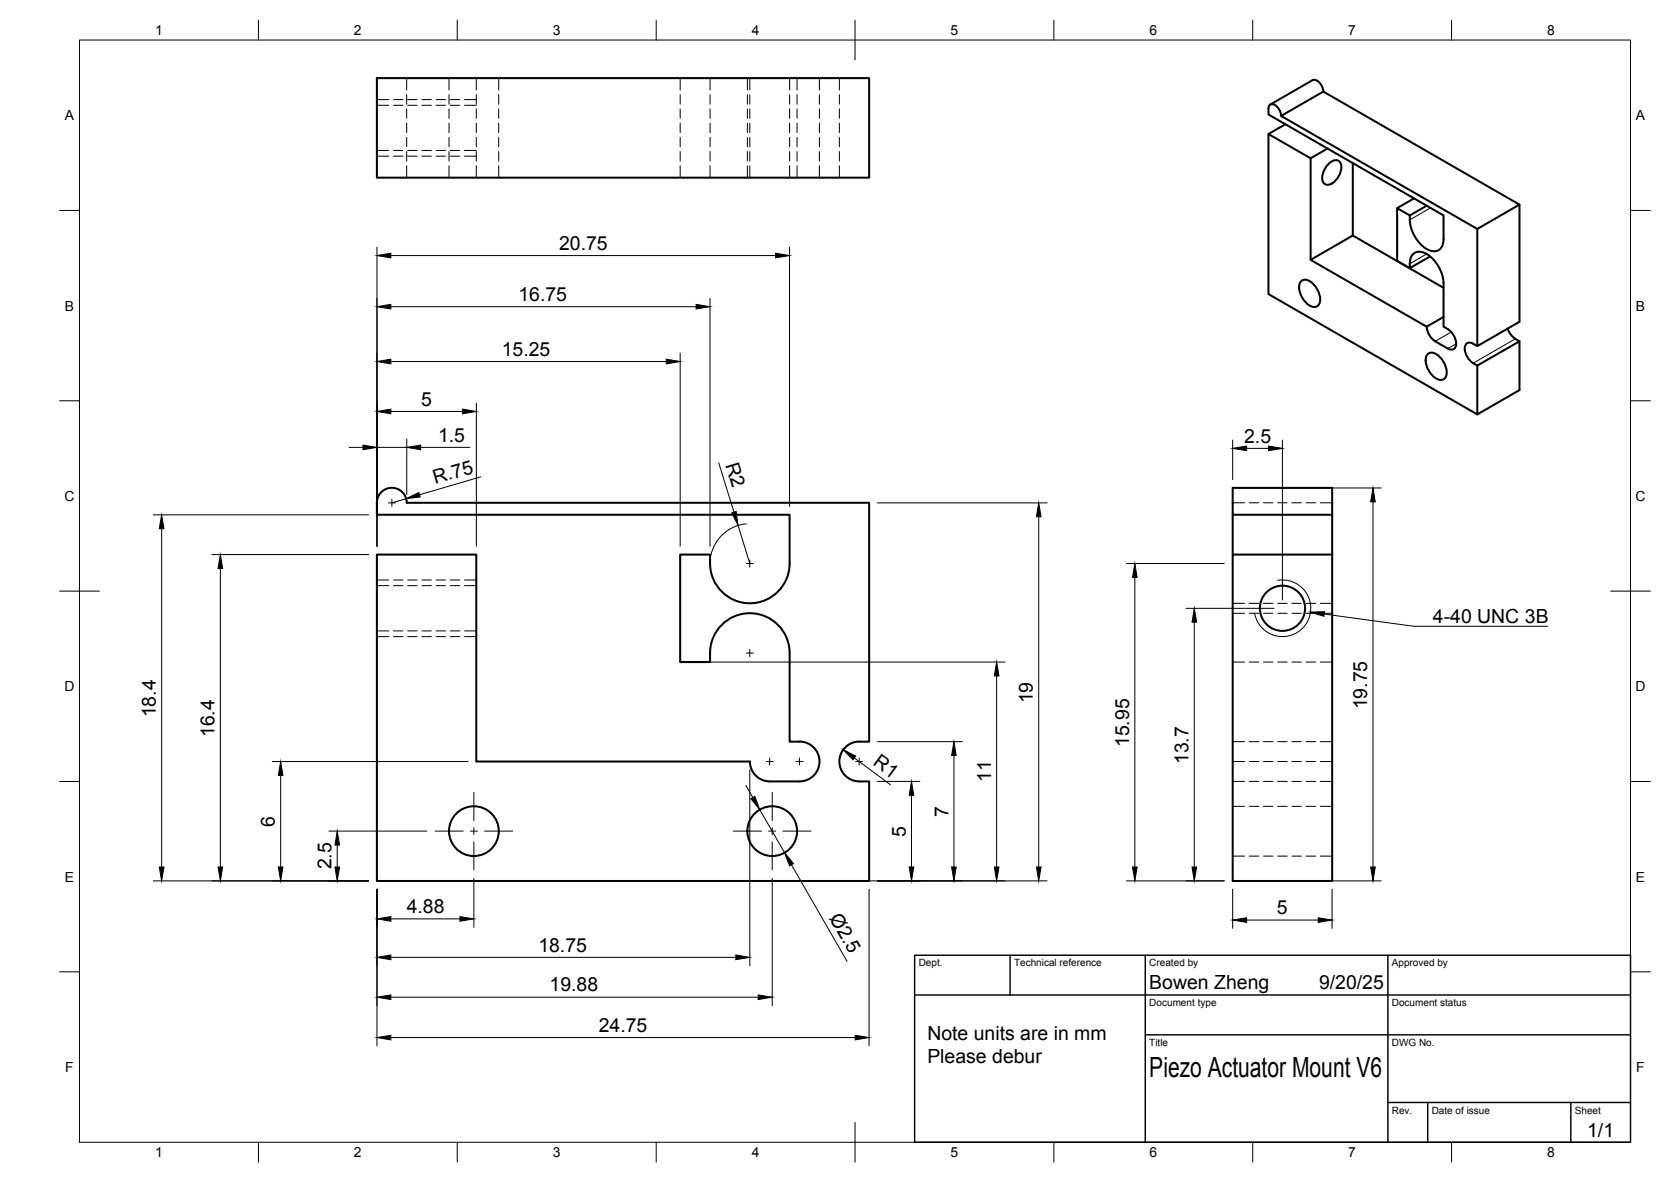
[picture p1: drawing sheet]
<svg xmlns="http://www.w3.org/2000/svg" width="420mm" height="297mm" viewBox="0 0 420 297" stroke-linecap="round" stroke-linejoin="round" font-family="sans-serif">
<!-- layer: Visible -->
<g fill="none" stroke="#000" stroke-width=".51">
<path d="M94.8 19.6h123.7v25h-123.7zM318.9 33.7l10.6 6.1 4.3-2.5M322.1 29.1l10.6-6.1 49.4 28.4-10.6 6.1zM322.1 29.1a3 3 0 0 0-2.4-2.9 .99 .99 0 0 0-.8 1.1v1.5l44.1 25.3v6M323.2 31.2l-4.3 2.5v40.2l52.6 30.2M329.5 39.8v25.5l10.6-6.1 22.9 13.1M330 20.2l-10.6 6.1M330 20.1a2.45 2.45 0 0 1 2.7 2.5v.4M333.8 41.5a2.22 2.22 0 0 1 2.9-1 3.8 3.8 0 0 1-.8 4.7 2.22 2.22 0 0 1-2.9 1 3.8 3.8 0 0 1 .8-4.7zM340.1 41v18.2M354.5 54.2a9.2 9.2 0 0 0 5 8.7 2.5 2.5 0 0 0 2.6-.3 2.5 2.5 0 0 0 .9-2.5M355.6 49.9l-4.3 2.4v13.3l3.2 1.8"/>
<path d="M358.7 51.7l-4.2 2.5-3.2-1.9M382.1 51.4v29.5l-10.6 6.1v-29.5M327.2 70.6a2.38 2.38 0 0 1 3.1 .9 4.9 4.9 0 0 1 1.4 4.9 1.82 1.82 0 0 1-2.9 0 5.2 5.2 0 0 1-1.9-5.4zM329.5 65.3l29.2 16.8 4.3-2.4M359.6 64.4l-5.1 3a4.4 4.4 0 0 1 1-3.7 3.2 3.2 0 0 1 3.9 .6 9.6 9.6 0 0 1 3.6 6.9v10.9a4.7 4.7 0 0 1 3.1 4.9 1.22 1.22 0 0 1-2.1 .6M358.7 82.1l.3 1.2 .5 1.2 1.4 1.3M359 88.9a2.38 2.38 0 0 1 3.1 .9 4.9 4.9 0 0 1 1.4 5 1.82 1.82 0 0 1-2.9 0 5.2 5.2 0 0 1-1.9-5.5zM360.8 85.8l3.2 1.8M370.4 91.3l1.1 .6 10.6-6.1v12.2l-10.6 6.1v-12.2M371.5 87a2.42 2.42 0 0 0-2.6-.8 2.76 2.76 0 0 0 .2 3.8l1.3 1.3M379.1 82.6l.8 1.5 1.1 1M381 85.2l1.1 .6"/>
<path d="M309.9 139.4h25.1v82h-25.1zM309.9 129.4v10M335 129.4v-6.8h-25.1v6.8h25.1v10M188.6 191.4a5 5 0 0 0 4.9 5h7.6a5 5 0 0 0 5-5 5 5 0 0 0-5.1-5h-2.5v-22.3a10 10 0 0 0-10-10 10 10 0 0 0-10 10v2.3h-7.5v-27h7.5a11.2 11.2 0 0 0 2.6 8.8 10 10 0 0 0 11 2.8 10 10 0 0 0 6.4-9.4v-12.2h-103.7a7 7 0 0 1 .6-5.2 3.8 3.8 0 0 1 4.2-1.5 3.8 3.8 0 0 1 2.7 3.6l116.2 .1v60a7.1 7.1 0 0 0-5.7 1.1 5 5 0 0 0-1.4 5.6 5 5 0 0 0 4.7 3.3h2.4v25h-123.7v-82h25v52h68.7"/>
<circle cx="322.5" cy="152.9" r="5.7"/>
<circle cx="119.2" cy="208.9" r="6.3"/>
<circle cx="194.2" cy="208.9" r="6.3"/>
</g>
<!-- layer: Hidden -->
<g fill="none" stroke="#000" stroke-width=".25">
<path d="M102.3 19.6v3M112.9 19.6v3M119.8 19.6v3M125.4 19.6v3M171 19.6v3M178.5 19.6v3M187.9 19.6v3M188.5 19.6v3M198.5 19.6v3M200.4 19.6v3M206 19.6v3M211.1 19.6v3"/>
<path d="M94.8 26.5h2.9M94.8 37.8h2.9M98.9 26.5h2.4M98.9 37.8h2.4M102.3 23.8v2.4M102.3 27.4v2.3M102.3 31v2.3M102.3 34.5v2.4M102.3 38.1v2.4M102.5 26.5h2.4M102.5 37.8h2.4M106.1 26.5h2.4"/>
<path d="M106.1 37.8h2.4M109.6 26.5h2.4M109.6 37.8h2.4M112.9 23.8v2.4M112.9 27.4v2.3M112.9 31v2.3M112.9 34.5v2.4M112.9 38.1v2.4M113.2 26.5h2.4M113.2 37.8h2.4M116.8 26.5h3M116.8 37.8h3"/>
<path d="M119.8 23.8v2.4M119.8 27.4v2.3M119.8 31v2.3M119.8 34.5v2.4M119.8 38.1v2.4M125.4 23.8v2.4M125.4 27.4v2.3M125.4 31v2.3M125.4 34.5v2.4M125.4 38.1v2.4M171 23.8v2.4M171 27.4v2.3"/>
<path d="M171 31v2.3M171 34.5v2.4M171 38.1v2.4M178.5 23.8v2.4M178.5 27.4v2.3M178.5 31v2.3M178.5 34.5v2.4M178.5 38.1v2.4M187.9 23.8v2.4M187.9 27.4v2.3M187.9 31v2.3M187.9 34.5v2.4"/>
<path d="M187.9 38.1v2.4M188.5 23.8v2.4M188.5 27.4v2.3M188.5 31v2.3M188.5 34.5v2.4M188.5 38.1v2.4M198.5 23.8v2.4M198.5 27.4v2.3M198.5 31v2.3M198.5 34.5v2.4M198.5 38.1v2.4M200.4 23.8v2.4"/>
<path d="M200.4 27.4v2.3M200.4 31v2.3M200.4 34.5v2.4M200.4 38.1v2.4M206 23.8v2.4M206 27.4v2.3M206 31v2.3M206 34.5v2.4M206 38.1v2.4M211.1 23.8v2.4M211.1 27.4v2.3M211.1 31v2.3"/>
<path d="M211.1 34.5v2.4M211.1 38.1v2.4M102.3 41.7v2.9M112.9 41.7v2.9M119.8 41.7v2.9M125.4 41.7v2.9M171 41.7v2.9M178.5 41.7v2.9M187.9 41.7v2.9M188.5 41.7v2.9M198.5 41.7v2.9M200.4 41.7v2.9"/>
<path d="M206 41.7v2.9M211.1 41.7v2.9M309.9 126.4h3M314.1 126.4h2.4M317.7 126.4h2.4M321.3 126.4h2.3M324.8 126.4h2.4M328.4 126.4h2.4M332 126.4h3M94.8 147.2h2.9M94.8 158.5h2.9M98.9 147.2h2.4"/>
<path d="M98.9 158.5h2.4M102.5 147.2h2.4M102.5 158.5h2.4M106.1 147.2h2.4M106.1 158.5h2.4M109.6 147.2h2.4M109.6 158.5h2.4M113.2 147.2h2.4M113.2 158.5h2.4M116.8 147.2h3M116.8 158.5h3M309.9 154.1h3"/>
<path d="M309.9 151.6h3M314.1 154.1h2.4M314.1 151.6h2.4M317.7 154.1h2.4M317.7 151.6h2.4M321.3 154.1h2.3M321.3 151.6h2.3M324.8 154.1h2.4M324.8 151.6h2.4M328.4 154.1h2.4M328.4 151.6h2.4M332 154.1h3"/>
<path d="M332 151.6h3M309.9 166.4h3M314.1 166.4h2.4M317.7 166.4h2.4M321.3 166.4h2.3M324.8 166.4h2.4M328.4 166.4h2.4M332 166.4h3M309.9 191.4h3M309.9 196.4h3M309.9 186.4h3M314.1 191.4h2.4"/>
<path d="M314.1 196.4h2.4M314.1 186.4h2.4M317.7 191.4h2.4M317.7 196.4h2.4M317.7 186.4h2.4M321.3 191.4h2.3M321.3 196.4h2.3M321.3 186.4h2.3M324.8 191.4h2.4M324.8 196.4h2.4M324.8 186.4h2.4M328.4 191.4h2.4"/>
<path d="M328.4 196.4h2.4M328.4 186.4h2.4M332 191.4h3M332 196.4h3M332 186.4h3M309.9 202.6h3M309.9 215.1h3M314.1 202.6h2.4M314.1 215.1h2.4M317.7 202.6h2.4M317.7 215.1h2.4M321.3 202.6h2.3"/>
<path d="M321.3 215.1h2.3M324.8 202.6h2.4M324.8 215.1h2.4M328.4 202.6h2.4M328.4 215.1h2.4M332 202.6h3M332 215.1h3"/>
</g>
<!-- layer: Hidden Narrow -->
<g fill="none" stroke="#000" stroke-width=".25">
<path d="M94.8 25h2.9M94.8 39.3h2.9M98.9 25h2.4M98.9 39.3h2.4M102.5 25h2.4M102.5 39.3h2.4M106.1 25h2.4M106.1 39.3h2.4M109.6 25h2.4M109.6 39.3h2.4M113.2 25h2.4M113.2 39.3h2.4"/>
<path d="M116.8 25h3M116.8 39.3h3M94.8 145.8h2.9M94.8 160h2.9M98.9 145.8h2.4M98.9 160h2.4M102.5 145.8h2.4M102.5 160h2.4M106.1 145.8h2.4M106.1 160h2.4M109.6 145.8h2.4M109.6 160h2.4"/>
<path d="M113.2 145.8h2.4M113.2 160h2.4M116.8 145.8h3M116.8 160h3"/>
</g>
<!-- layer: Visible Narrow -->
<path d="M359.7 52.2l-5.2 3.1M358.7 63.8l-4.2 2.5M364.9 83.4l-4.1 2.4M366.1 86.4l-2.1 1.2M381 85.2l-10.6 6.1M321.2 145.8a7.1 7.1 0 0 1 8.3 5.8 7.1 7.1 0 0 1-5.8 8.3 7.1 7.1 0 0 1-8.3-5.8" fill="none" stroke="#000" stroke-width=".25"/>
<!-- layer: BORDER -->
<g fill="none" stroke="#000" stroke-width=".25">
<path d="M20 10.1h390v276.9h-390zM65 5.1v5M115 5.1v5M165 5.1v5M215 5.1v10M265 5.1v5M315 5.1v5M365 5.1v5M15 52.9h5M410 52.9h5M15 100.7h5M410 100.7h5"/>
<path d="M15 148.6h10M405 148.6h10M15 196.4h5M410 196.4h5M15 244.2h5M410 244.2h5M65 287v5M115 287v5M165 287v5M215 282.1v9.9M265 287v5M315 287v5"/>
<path d="M365 287v5"/>
</g>
<!-- layer: TITLEBLOCK -->
<path d="M230 240.1h180v46.9h-180zM230 250h180M254 240.1v9.9M288 240.1v46.9M349 240.1v46.9M288 260.1h122M349 277.1h61M359 277.1v9.9M395 277.1v9.9" fill="none" stroke="#000" stroke-width=".36"/>
<!-- layer: Smart Centers -->
<g fill="none" stroke="#000" stroke-width=".25">
<path d="M97.6 126.4h1.8M98.5 125.5v1.8M187.6 141.6h1.8M188.5 140.7v1.8M187.6 164.1h1.8M188.5 163.2v1.8M119.1 199.1v7.1M192.6 191.4h1.8M193.5 190.5v1.8M194.2 199.1v7.1M200.1 191.4h1.8M201 190.5v1.8"/>
<path d="M215.1 191.4h1.8M216 190.5v1.8M109.4 208.9h7.1M118.3 208.9h1.8M119.1 208v1.8M119.1 211.5v7.1M121.8 208.9h7.1M184.4 208.9h7.1M193.3 208.9h1.8M194.2 208v1.8M194.2 211.5v7.1M196.8 208.9h7.1"/>
</g>
<!-- layer: FD_Dimensions -->
<g fill="none" stroke="#000" stroke-width=".25">
<path d="M94.8 62.1v75.2M98.3 64.2h96.7M98.3 77.1h76.7M178.5 75v62.3M198.5 62.1v65.2M98.3 90.9h69.2M171 88.8v48.5M87.8 112.4h3.5M94.8 112.4h7.5M98.3 103.4h18M102.3 110.3v14M105.8 112.4h12.4"/>
<path d="M119.8 101.3v36M120.9 119.8l-15.4 4.5M180.7 116.3l3.9 12.4M309.9 110.6v9.9M313.5 112.7h5.4M322.5 110.6v40.2M38.5 129.4h54.2M40.6 132.9v85M53.3 139.4h39.4M102.1 125.3l-3.6 1.1M185.6 132.1l2.9 9.5M187.7 131.6a10 10 0 0 0-8.9 7.9"/>
<path d="M220.6 126.4h42.7M261.2 129.9v88M312 122.6h35.3M345.2 126.1v91.8M55.4 142.9v75M283.2 141.6h24.6M285.3 145.1v72.8M298.2 152.9h22.2M300.3 156.4v61.5M173.1 166.4h79.6M250.6 169.9v48M68.5 191.4h49.2"/>
<path d="M70.6 194.9v23M187.5 197.4l1.8 3M188.5 193.5v49.2M214.8 190.5l9.1 6.7M220.6 186.4h21.4M220.6 196.4h10.7M229.2 199.9v18M239.9 189.9v28M82.7 208.9h24.6M84.8 212.4v5.5M191 203.5l6.3 10.8M199 217.3l14 24.3"/>
<path d="M38.5 221.4h54.2M94.8 223.5v39.3M96.9 221.4h166.4M98.3 230.9h17.4M119.1 220.7v12.3M194.2 220.7v32M218.5 223.5v39.3M283.2 221.4h24.6M309.9 223.5v9.8M312 221.4h35.3M313.5 231.2h17.9M334.9 223.5v9.8"/>
<path d="M98.3 250.6h92.3M98.3 240.6h86.7M98.3 260.7h116.7"/>
</g>
<g fill="#000" stroke="#000" stroke-width=".25">
<path d="M94.8 64.2l3.5-.6v1.2zM94.8 77.1l3.5-.6v1.1zM175 76.5l3.5 .6-3.5 .5zM195 63.6l3.5 .6-3.5 .6zM94.8 90.9l3.5-.6v1.1zM167.5 90.3l3.5 .6-3.5 .5zM91.3 111.9l3.5 .5-3.5 .6zM94.8 103.4l3.5-.6v1.2zM102.3 112.4l3.5-.5v1.1zM116.3 102.8l3.5 .6-3.5 .6zM309.9 112.7l3.6-.6v1.2zM318.9 112.1l3.6 .6-3.6 .6z"/>
<path d="M40.6 129.4l.6 3.5h-1.2zM102.1 125.3l3.2-1.5 .3 1.1zM184 128.9l1.1-.3 .5 3.5zM261.2 126.4l.6 3.5h-1.2zM345.2 122.6l.6 3.5h-1.2zM55.4 139.4l.6 3.5h-1.2zM285.3 141.6l.6 3.5h-1.1zM300.3 152.9l.6 3.5h-1.2zM250.6 166.4l.6 3.5h-1.2zM70.6 191.4l.5 3.5h-1.1zM212 188.4l3.2 1.6-.7 1zM229.2 196.4l.6 3.5h-1.2z"/>
<path d="M239.9 186.4l.5 3.5h-1.1zM40 217.9h1.2l-.6 3.5zM54.8 217.9h1.2l-.6 3.5zM70 217.9h1.1l-.5 3.5zM84.2 217.9h1.2l-.6 3.5zM84.8 208.9l.6 3.5h-1.2zM188.8 200.7l1-.6 1.2 3.4zM197.3 214.3l2.2 2.7-1 .6zM228.6 217.9h1.2l-.6 3.5zM239.3 217.9h1.1l-.5 3.5zM250 217.9h1.2l-.6 3.5zM260.6 217.9h1.2l-.6 3.5z"/>
<path d="M284.8 217.9h1.1l-.6 3.5zM299.7 217.9h1.2l-.6 3.5zM344.6 217.9h1.2l-.6 3.5zM94.8 230.9l3.5-.6v1.2zM94.8 240.6l3.5-.6v1.2zM115.7 230.3l3.4 .6-3.4 .6zM185 240l3.5 .6-3.5 .6zM309.9 231.2l3.6-.6v1.2zM331.4 230.6l3.5 .6-3.5 .6zM94.8 250.6l3.5-.6v1.2zM190.6 250l3.6 .6-3.6 .6zM94.8 260.7l3.5-.5v1.1z"/>
<path d="M215 260.2l3.5 .5-3.5 .6z"/>
</g>
<!-- layer: Hole Notes -->
<path d="M329.5 153.8l3.5-.1-.1 1.2z" fill="#000" stroke="#000" stroke-width=".25"/>
<path d="M333 154.3l22.5 3.1h33.6" fill="none" stroke="#000" stroke-width=".25"/>
<text font-size="7" x="289" y="270.6">Piezo Actuator Mount V6</text>
<g font-size="4.9">
<text x="140.6" y="62.8">20.75</text>
<text x="130.4" y="75.6">16.75</text>
<text x="126.2" y="89.4">15.25</text>
<text x="105.9" y="101.9">5</text>
<text x="110.2" y="111">1.5</text>
<text x="312.8" y="111.2">2.5</text>
<text x="182.4" y="116.9" transform="rotate(73 182.4 116.9)">R2</text>
<text x="109.4" y="121.7" transform="rotate(-16 109.4 121.7)">R.75</text>
<text x="360.3" y="156.7">4-40 UNC 3B</text>
<text x="259.7" y="176.7" transform="rotate(-90 259.7 176.7)">19</text>
<text x="343.8" y="178.3" transform="rotate(-90 343.8 178.3)">19.75</text>
<text x="39.2" y="180.3" transform="rotate(-90 39.2 180.3)">18.4</text>
<text x="54" y="185.3" transform="rotate(-90 54 185.3)">16.4</text>
<text x="283.9" y="187.8" transform="rotate(-90 283.9 187.8)">15.95</text>
<text x="219.3" y="192" transform="rotate(37 219.3 192)">R1</text>
<text x="249.2" y="196.4" transform="rotate(-90 249.2 196.4)">11</text>
<text x="298.8" y="192" transform="rotate(-90 298.8 192)">13.7</text>
<text x="69.1" y="207.7" transform="rotate(-90 69.1 207.7)">6</text>
<text x="238.5" y="205.2" transform="rotate(-90 238.5 205.2)">7</text>
<text x="227.7" y="210.2" transform="rotate(-90 227.7 210.2)">5</text>
<text x="83.3" y="218.5" transform="rotate(-90 83.3 218.5)">2.5</text>
<text x="102.3" y="229.5">4.88</text>
<text x="208.4" y="230.6" transform="rotate(60 208.4 230.6)">Ø2.5</text>
<text x="321.1" y="229.8">5</text>
<text x="135.4" y="239.1">18.75</text>
<text x="138.2" y="249.2">19.88</text>
<text x="289" y="248.5">Bowen Zheng</text>
<text x="331.7" y="248.5">9/20/25</text>
<text x="150.6" y="259.3">24.75</text>
<text x="233.2" y="261.3">Note units are in mm</text>
<text x="233.2" y="267.1">Please debur</text>
<text x="399.1" y="285.7">1/1</text>
</g>
<g font-size="3.5">
<text x="39" y="8.8">1</text>
<text x="89" y="8.8">2</text>
<text x="139" y="8.8">3</text>
<text x="189" y="8.8">4</text>
<text x="239" y="8.8">5</text>
<text x="289" y="8.8">6</text>
<text x="339" y="8.8">7</text>
<text x="389" y="8.8">8</text>
<text x="16.3" y="30.2">A</text>
<text x="411.3" y="30.2">A</text>
<text x="16.3" y="78">B</text>
<text x="411.3" y="78">B</text>
<text x="16.2" y="125.9">C</text>
<text x="411.2" y="125.9">C</text>
<text x="16.2" y="173.7">D</text>
<text x="411.2" y="173.7">D</text>
<text x="16.3" y="221.6">E</text>
<text x="411.3" y="221.6">E</text>
<text x="16.4" y="269.4">F</text>
<text x="411.4" y="269.4">F</text>
<text x="39" y="290.8">1</text>
<text x="89" y="290.8">2</text>
<text x="139" y="290.8">3</text>
<text x="189" y="290.8">4</text>
<text x="239" y="290.8">5</text>
<text x="289" y="290.8">6</text>
<text x="339" y="290.8">7</text>
<text x="389" y="290.8">8</text>
</g>
<g font-size="2.5">
<text x="231" y="242.9">Dept.</text>
<text x="255" y="242.9">Technical reference</text>
<text x="289" y="242.9">Created by</text>
<text x="350" y="242.9">Approved by</text>
<text x="289" y="252.8">Document type</text>
<text x="350" y="252.8">Document status</text>
<text x="289" y="262.9">Title</text>
<text x="350" y="262.9">DWG No.</text>
<text x="350" y="279.9">Rev.</text>
<text x="360" y="279.9">Date of issue</text>
<text x="396" y="279.9">Sheet</text>
</g>
</svg>
